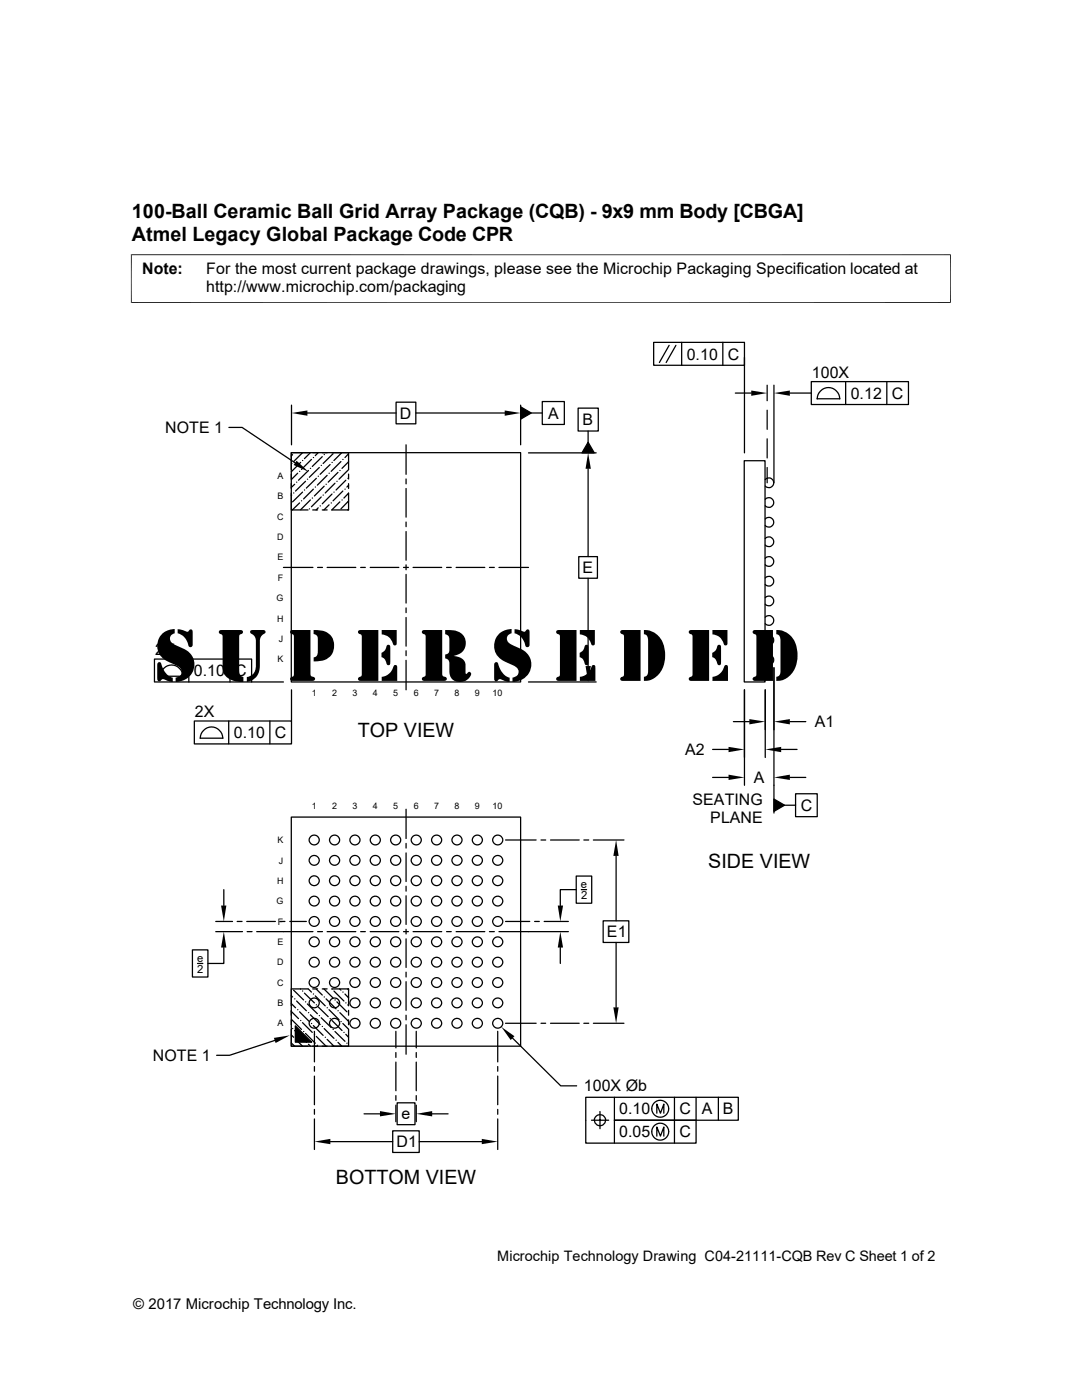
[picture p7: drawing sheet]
<svg xmlns="http://www.w3.org/2000/svg" width="216mm" height="279mm" viewBox="0 0 216 279" stroke-linecap="round" stroke-linejoin="round" font-family="sans-serif">
<g fill="none" stroke="#000" stroke-width=".25">
<path d="M130.4 68.3h18.1v4.6h-18.1zM133.5 68.9l-1.9 3.4M134.9 68.9l-2 3.4M136 68.3v4.6M144.2 68.3v4.6M146.7 78.4h3.2M148.5 71.3v19.1M153.1 76.9v3.1M154.4 76.9v19.5M157.6 78.4h4.3M161.9 76.2h19.4v4.5h-19.4zM163 79.6h4.6"/>
<path d="M163.1 79.6a2.24 2.24 0 0 1 2.2-2.3 2.24 2.24 0 0 1 2.3 2.3M168.7 76.2v4.5M177 76.2v4.5M45.7 85.3h2.6l10.6 7.1M58.1 90.3h45.8v45.8h-45.8zM58.1 98.4v3.4h3.4M58.1 94.6v1M58.1 96.5v1M58.2 80.9v7.9M58.2 92.5h.1M58.2 98.8h-.1M58.4 90.7l-.3 .3"/>
<path d="M58.6 98.4h.1M58.8 96.6l-.7 .7M59.2 96.2h.1M59.4 94.4l-1.3 1.3M59.8 94.1h.1M60 92.3l-1.9 1.8M60.2 99.9h.1M60.4 90.3l-1.8 1.8M60.4 91.9h.1M60.4 98.2l-2 2M60.7 97.8h.1M61 96.1l-2 1.9"/>
<path d="M61.3 95.6h.1M61.3 82.4h17.7M61.5 90.3h-3.4v3.4M61.6 93.9l-2 1.9M61.9 90.3l-1.2 1.2M61.9 93.5h.1M61.9 99.8l-1.9 1.9M62.1 91.7l-1.9 2M62.3 99.4h.1M62.4 90.3h1M62.5 91.3h.1M62.5 97.6l-1.9 2"/>
<path d="M62.9 97.2h.1M63.1 95.5l-2 1.9M63.5 90.3l-.6 .6M63.5 95h.1M63.7 93.3l-2 2M64.1 92.9h.1M64.1 99.2l-2 1.9M64.3 91.1l-2 2M64.3 90.3h1M64.5 98.8h.1M64.7 90.7h.1M64.7 97l-2 2"/>
<path d="M65.1 96.6h.1M65.3 94.9l-2 1.9M65.7 94.4h.1M65.9 92.7l-2 2M66.2 90.3h3.4v3.4M66.3 92.3h.1M66.3 98.6l-2 1.9M66.5 90.6l-2 1.9M66.6 98.2h.1M66.8 96.4l-1.9 2M67.2 96.1h.1M67.4 94.3l-1.9 1.9"/>
<path d="M67.8 93.9h.1M68 92.1l-1.9 2M68.2 90.3l-1.6 1.6M68.2 99.8h.1M68.4 91.7h.1M68.4 98l-1.9 1.9M68.6 99.4l1-1v3.4h-3.4l1.6-1.6M68.8 97.6h.1M69 95.8l-1.9 2M69.4 95.5h.1M69.6 90.6l-.8 .7M69.6 92.2l-1.4 1.3"/>
<path d="M69.6 93.7l-2 1.9M69.6 96.9l-.4 .3M69.6 100l-1.6 1.6M69.6 94.6v1M69.6 96.5v1M79 80.3h4v4.3h-4zM81 88.8v5.9M81 95.6v1M81 97.5v5.7M83 82.4h17.7M103.9 81.2l2.1 1.2-2.1 1.3zM103.9 80.9v7.9"/>
<path d="M105.5 90.4h13.5M106 82.4h2.2M108.2 80.1h4.4v4.6h-4.4zM115.4 81.4h4v4.6h-4zM117.3 88.3l1.3 2.1h-2.5zM117.3 86v2.3M117.3 93.6v17.5M148.5 91.9h4.2v44.2h-4.2zM152.7 99.7a.97 .97 0 0 1 1.4-.1 .97 .97 0 0 1 0 1.4 .97 .97 0 0 1-1.4-.1M152.7 95.7a.97 .97 0 0 1 1.4 0 .97 .97 0 0 1 0 1.3 .97 .97 0 0 1-1.4 0M153.1 81.9v3.8M153.1 87.6v3.8"/>
<path d="M153.1 93.3v3.1M56.6 113.2h5.8M59.8 100.4l-1.5 1.4M61.7 101.6h.1M62.4 101.8h1M63.4 113.2h.9M63.5 101.3l-.4 .5M63.9 101h.1M64.3 101.8h1M65.3 113.2h5.7M65.7 100.8l-1.1 1M66.1 100.4h.1"/>
<path d="M69.4 101.7v.1M72 113.2h.9M73.9 113.2h5.7M80.5 113.2h1M81 104.2v.9M81 106.1v5.7M81 112.7v1M81 114.6v5.8M82.4 113.2h5.7M89.1 113.2h.9M91 113.2h5.7M97.7 113.2h.9"/>
<path d="M99.6 113.2h5.9M115.5 111.1h3.7v4.3h-3.7zM117.3 115.4v17.5M152.7 119.3a.97 .97 0 0 1 1.4-.1 .97 .97 0 0 1 0 1.4 .97 .97 0 0 1-1.4 0M152.7 115.4a.97 .97 0 0 1 1.4-.1 .97 .97 0 0 1 0 1.4 .97 .97 0 0 1-1.4-.1M152.7 111.4a.97 .97 0 0 1 1.4 0 .97 .97 0 0 1 0 1.4 .97 .97 0 0 1-1.4-.1M152.7 107.5a.97 .97 0 0 1 1.4-.1 .97 .97 0 0 1 0 1.4 .97 .97 0 0 1-1.4 0M152.7 103.6a.97 .97 0 0 1 1.4-.1 .97 .97 0 0 1 0 1.4 .97 .97 0 0 1-1.4 0M30.8 131.5h19.4v4.6h-19.4zM32 135h4.5a2.24 2.24 0 0 0-2.3-2.3 2.24 2.24 0 0 0-2.2 2.3M37.7 131.5v4.6M45.9 131.5v4.6"/>
<path d="M50.2 136.1h6.4M58.2 137.7v6.2M81 121.3v1M81 123.2v5.7M81 129.9v1M81 131.8v5.9M105.5 136.1h13.5M148.5 137.7v19M152.7 131.1a.97 .97 0 0 1 1.4-.1 .97 .97 0 0 1 0 1.4 .97 .97 0 0 1-1.4-.1M152.7 127.1a.97 .97 0 0 1 1.4 0 .97 .97 0 0 1 0 1.4 .97 .97 0 0 1-1.4-.1M152.7 123.2a.97 .97 0 0 1 1.4-.1 .97 .97 0 0 1 0 1.4 .97 .97 0 0 1-1.4 0M152.7 137.7v13.5"/>
<path d="M154.4 133.3v29M38.8 143.9h19.4v4.6h-19.4zM39.9 147.3h4.6M40 147.3a2.24 2.24 0 0 1 2.2-2.2 2.24 2.24 0 0 1 2.2 2.2M45.6 143.9v4.6M53.8 143.9v4.6M142.2 155.2h3.2M142.2 149.6h3.2M146.3 144h3.2M154.4 159.5l2.1 1.2-2.1 1.2zM155.9 149.6h3.1M157.6 155.2h3.2"/>
<path d="M157.6 144h3.2M158.7 158.4h4.4v4.6h-4.4zM44.7 177.5v3.2M58.1 163.1h45.8v45.7h-45.8zM81 161.5v5.8M81 168.3v.9M81 170.2v5.7M81 176.9v.9M81 178.8v5.7M100.9 167.6h6.1M107.9 167.6h1M109.9 167.6h5.7"/>
<path d="M115 174.8h3.1v5.5h-3.1zM115 177.5h-3.2v3.2M116 177.5h1.1M116.5 167.6h1M118.4 167.6h6.1M122.9 170.8v13M156.5 160.7h2.2M38.4 189.6h3.1v5.4h-3.1zM39.4 192.3h1.1M43.1 185.9h5.3M43.1 183.9h3.3M44.7 189.1v3.2h-3.2"/>
<path d="M47.3 183.9h1M49.2 183.9h5.7M49.3 185.9h1M51.2 185.9h11.2M55.9 183.9h1M57.8 183.9h3.3M58.1 198.7l.3 .3M58.6 197.6l2 2M58.8 199.3h.1M59.2 199.8l1.9 1.9M59.9 197.4h.1M60.4 197.8h.1"/>
<path d="M60.7 198.2l2 2M61 199.9h.1M61.5 197.4h-3.4v3.3M61.5 197.4l.6 .6M62.4 197.4h1M62.5 198.4h.1M62.9 198.8l2 1.9M63.1 197.4l1.2 1.2M63.4 185.9h.9M64.3 197.4h1M64.6 197.4l1.9 1.8M64.7 199h.1"/>
<path d="M65.1 199.3l2 2M65.3 185.9h5.7M66.2 197.4h3.4v3.3l-.2-.2M66.3 197.4h.1M66.6 197.8l2 2M66.8 199.6h.1M67.2 199.9l2 2M67.8 197.4l.2 .2M68.4 198h.1M68.8 198.4l.8 .7M69.4 197.4l.2 .2M72 185.9h.9"/>
<path d="M73.9 185.9h5.7M80.5 185.9h1M81 185.5v.9M81 187.4v5.7M81 194v1M81 195.9v5.7M82.4 185.9h5.7M89.1 185.9h.9M91 185.9h5.7M97.7 185.9h.9M99.6 185.9h13.8M100.9 183.9h4.8"/>
<path d="M106.7 183.9h.9M108.6 183.9h4.8M111.8 189.1v3.2M120.4 183.8h5.1v4.3h-5.1zM122.9 188.1v12.9M54.8 207.6l-9 3h-2.6M58.1 205.4v3.4h3.4M58.1 201.6v1M58.1 203.5v1M58.1 208.2l.7 .6M58.1 206.5l.5 .5M58.1 201.8l1.5 1.5"/>
<path d="M58.1 200.3l.9 .8M58.2 203.5l2 1.9M58.4 205.3h.1M58.8 205.7l1.9 1.9M58.9 204.7l3.3 3.3h-3.3zM59 207.4h.1M59.4 207.8l1 1M59.4 201.5h.1M59.8 201.9l1.9 2M60 203.7h.1M60.4 204.1l1.9 1.9M60.6 205.9h.1"/>
<path d="M61 206.2l1.9 2M61.1 208h.1M61.3 200.4l2 1.9M61.6 208.4l.3 .4M61.6 202.1h.1M61.9 202.5l2 2M62.1 204.3h.1M62.4 208.8h1M62.5 204.7l2 1.9M62.7 206.4h.1M62.7 205.8v6.1M62.7 212.9v.9"/>
<path d="M62.7 214.8v5.7M63.1 206.8l2 2M63.1 200.5h.1M63.3 208.6h.1M63.5 201l2 1.9M63.7 202.7h.1M64.1 203.1l2 2M64.3 204.9h.1M64.3 208.8h1M64.7 205.3l1.9 1.9M64.9 207h.1M65.3 207.4l1.3 1.4"/>
<path d="M65.3 201.1h.1M65.7 201.5l1.9 2M65.9 203.3h.1M66.3 203.7l1.9 2M66.5 205.4h.1M66.8 205.9l2 1.9M67.1 207.6h.1M67.4 208l.8 .8M67.4 201.7h.1M67.8 202.1l1.8 1.7M68 203.9h.1M68.4 204.3l1.2 1.1v3.4h-3.4"/>
<path d="M68.6 206h.1M69 206.4l.6 .6M69 200.2h.1M69.2 208.2h.1M69.6 201.6v1M69.6 203.5v1M79 205.8v3.3M79 210.1v.9M79 212v5.7M79 218.7v.9M81 202.6v.9M81 204.5v5.9"/>
<path d="M83.1 205.8v3.3M83.1 210.1v.9M83.1 212v5.7M83.1 218.7v.9M99.3 205.8v6.1M99.3 212.9v.9M99.3 214.8v5.7M100.9 204.2h6.1M102.3 207.2l9.6 9.5h3.2M107.9 204.2h1M109.9 204.2h5.7M116.5 204.2h1"/>
<path d="M118.4 204.2h6.1M122.6 219v4.6h16.3v4.5h-22v-9.1h30.4v4.6h-24.7v4.5M134.6 219v9.1M138.9 219v4.6M143.3 219v4.6M62.7 221.4v1M62.7 223.3v6.1M65.9 227.8h12.5M72.6 222.3h3.2M78.4 225.7h5.3v4.3h-5.3zM79 220.6v3.3M79.2 220.1h3.6v4.4h-3.6z"/>
<path d="M83.1 220.6v3.3M83.7 227.8h12.4M86.2 222.3h3.2M99.3 221.4v1M99.3 223.3v6.1M118 223.6h3.5M118.6 223.6a1.14 1.14 0 0 1 1.1-1.1 1.14 1.14 0 0 1 1.2 1.1M118.6 223.6a1.1 1.1 0 0 0 1.1 1.1 1.1 1.1 0 0 0 1.1-1.1M119.7 221.8v3.5M131.1 222.2v-1.9l.7 1.9 .7-1.9v1.9M131.1 226.7v-1.8l.7 1.8 .7-1.8v1.8"/>
<circle cx="62.7" cy="171.7" r="1"/>
<circle cx="62.7" cy="179.8" r="1"/>
<circle cx="62.7" cy="167.6" r="1"/>
<circle cx="62.7" cy="175.8" r="1"/>
<circle cx="66.8" cy="175.8" r="1"/>
<circle cx="66.8" cy="171.7" r="1"/>
<circle cx="66.8" cy="167.6" r="1"/>
<circle cx="66.8" cy="179.8" r="1"/>
<circle cx="70.8" cy="171.7" r="1"/>
<circle cx="70.8" cy="175.8" r="1"/>
<circle cx="70.8" cy="179.8" r="1"/>
<circle cx="70.8" cy="167.6" r="1"/>
<circle cx="74.9" cy="179.8" r="1"/>
<circle cx="74.9" cy="167.6" r="1"/>
<circle cx="74.9" cy="175.8" r="1"/>
<circle cx="74.9" cy="171.7" r="1"/>
<circle cx="79" cy="171.7" r="1"/>
<circle cx="79" cy="175.8" r="1"/>
<circle cx="79" cy="179.8" r="1"/>
<circle cx="79" cy="167.6" r="1"/>
<circle cx="83.1" cy="175.8" r="1"/>
<circle cx="83.1" cy="171.7" r="1"/>
<circle cx="83.1" cy="167.6" r="1"/>
<circle cx="83.1" cy="179.8" r="1"/>
<circle cx="87.1" cy="179.8" r="1"/>
<circle cx="87.1" cy="175.8" r="1"/>
<circle cx="87.1" cy="171.7" r="1"/>
<circle cx="87.1" cy="167.6" r="1"/>
<circle cx="91.2" cy="175.8" r="1"/>
<circle cx="91.2" cy="171.7" r="1"/>
<circle cx="91.2" cy="179.8" r="1"/>
<circle cx="91.2" cy="167.6" r="1"/>
<circle cx="95.3" cy="171.7" r="1"/>
<circle cx="95.3" cy="175.8" r="1"/>
<circle cx="95.3" cy="167.6" r="1"/>
<circle cx="95.3" cy="179.8" r="1"/>
<circle cx="99.3" cy="175.8" r="1"/>
<circle cx="99.3" cy="171.7" r="1"/>
<circle cx="99.3" cy="179.8" r="1"/>
<circle cx="99.3" cy="167.6" r="1"/>
<circle cx="62.7" cy="196.1" r="1"/>
<circle cx="62.7" cy="192" r="1"/>
<circle cx="62.7" cy="188" r="1"/>
<circle cx="62.7" cy="183.9" r="1"/>
<circle cx="66.8" cy="183.9" r="1"/>
<circle cx="66.8" cy="192" r="1"/>
<circle cx="66.8" cy="188" r="1"/>
<circle cx="66.8" cy="196.1" r="1"/>
<circle cx="70.8" cy="183.9" r="1"/>
<circle cx="70.8" cy="188" r="1"/>
<circle cx="70.8" cy="196.1" r="1"/>
<circle cx="70.8" cy="192" r="1"/>
<circle cx="74.9" cy="183.9" r="1"/>
<circle cx="74.9" cy="196.1" r="1"/>
<circle cx="74.9" cy="188" r="1"/>
<circle cx="74.9" cy="192" r="1"/>
<circle cx="79" cy="183.9" r="1"/>
<circle cx="79" cy="196.1" r="1"/>
<circle cx="79" cy="192" r="1"/>
<circle cx="79" cy="188" r="1"/>
<circle cx="83.1" cy="188" r="1"/>
<circle cx="83.1" cy="183.9" r="1"/>
<circle cx="83.1" cy="196.1" r="1"/>
<circle cx="83.1" cy="192" r="1"/>
<circle cx="87.1" cy="188" r="1"/>
<circle cx="87.1" cy="183.9" r="1"/>
<circle cx="87.1" cy="196.1" r="1"/>
<circle cx="87.1" cy="192" r="1"/>
<circle cx="91.2" cy="183.9" r="1"/>
<circle cx="91.2" cy="196.1" r="1"/>
<circle cx="91.2" cy="188" r="1"/>
<circle cx="91.2" cy="192" r="1"/>
<circle cx="95.3" cy="188" r="1"/>
<circle cx="95.3" cy="183.9" r="1"/>
<circle cx="95.3" cy="196.1" r="1"/>
<circle cx="95.3" cy="192" r="1"/>
<circle cx="99.3" cy="188" r="1"/>
<circle cx="99.3" cy="183.9" r="1"/>
<circle cx="99.3" cy="196.1" r="1"/>
<circle cx="99.3" cy="192" r="1"/>
<circle cx="62.7" cy="200.2" r="1"/>
<circle cx="62.7" cy="204.2" r="1"/>
<circle cx="66.8" cy="200.2" r="1"/>
<circle cx="66.8" cy="204.2" r="1"/>
<circle cx="70.8" cy="204.2" r="1"/>
<circle cx="70.8" cy="200.2" r="1"/>
<circle cx="74.9" cy="200.2" r="1"/>
<circle cx="74.9" cy="204.2" r="1"/>
<circle cx="79" cy="200.2" r="1"/>
<circle cx="79" cy="204.2" r="1"/>
<circle cx="83.1" cy="200.2" r="1"/>
<circle cx="83.1" cy="204.2" r="1"/>
<circle cx="87.1" cy="200.2" r="1"/>
<circle cx="87.1" cy="204.2" r="1"/>
<circle cx="91.2" cy="200.2" r="1"/>
<circle cx="91.2" cy="204.2" r="1"/>
<circle cx="95.3" cy="204.2" r="1"/>
<circle cx="95.3" cy="200.2" r="1"/>
<circle cx="99.3" cy="204.2" r="1"/>
<circle cx="99.3" cy="200.2" r="1"/>
<circle cx="131.7" cy="221.3" r="1.69"/>
<circle cx="131.7" cy="225.8" r="1.69"/>
</g>
<g fill="#000">
<path d="M149.9 77.9l3.2 .5-3.2 .6zM154.4 78.4l3.2-.5v1.1zM59.2 91.9l2.4 2.2-3-1.3zM58.2 82.4l3.1-.5v1.1zM100.7 81.9l3.2 .5-3.2 .6zM103.9 81.2l2.1 1.2-2.1 1.3zM117.3 90.4l.6 3.2h-1.1zM117.3 88.3l1.3 2.1h-2.5zM116.8 132.9h1.1l-.6 3.2zM145.4 154.6l3.1 .6-3.1 .5zM145.4 149.1l3.1 .5-3.1 .5zM149.5 143.5l3.2 .5-3.2 .6z"/>
<path d="M152.7 149.6l3.2-.5v1zM154.4 155.2l3.2-.6v1.1zM154.4 144l3.2-.5v1.1zM122.9 167.6l.5 3.2h-1zM154.4 159.5l2.1 1.2-2.1 1.2zM44.1 180.7h1.1l-.5 3.2zM44.7 185.9l.5 3.2h-1.1zM111.8 185.9l.6 3.2h-1.1zM111.3 180.7h1.1l-.6 3.2zM54.7 207.1l3.1-.5-2.8 1.6zM58.9 204.7l3.3 3.3h-3.3zM100 204.9l2.7 1.9-.8 .8z"/>
<path d="M122.4 201h1l-.5 3.2zM62.7 227.8l3.2-.5v1zM75.8 221.7l3.2 .6-3.2 .5zM83.1 222.3l3.1-.6v1.1zM96.1 227.3l3.2 .5-3.2 .5z"/>
</g>
<path d="M26.1 50.8h163.6M26.2 50.8v9.7M189.7 50.8v9.7M26.1 60.4h163.6" fill="none" stroke="#000" stroke-width=".2"/>
<text font-size="15.2" x="30.8" y="135.9">S U P E R S E D E D</text>
<g font-size="3.9">
<text x="26.3" y="43.5">100-Ball Ceramic Ball Grid Array Package (CQB) - 9x9 mm Body [CBGA]</text>
<text x="26.3" y="48">Atmel Legacy Global Package Code CPR</text>
<text x="71.4" y="147">TOP VIEW</text>
<text x="141.3" y="173.2">SIDE VIEW</text>
<text x="67" y="236.4">BOTTOM VIEW</text>
</g>
<g font-size="3.2">
<text x="28.4" y="54.6">Note:</text>
<text x="41.1" y="54.6">For the most current package drawings, please see the Microchip Packaging Specification located at</text>
<text x="41.1" y="58.3">http://www.microchip.com/packaging</text>
<text x="137" y="71.8">0.10</text>
<text x="145.2" y="71.8">C</text>
<text x="162" y="75.4">100X</text>
<text x="79.8" y="83.6">D</text>
<text x="109.3" y="83.6">A</text>
<text x="169.8" y="79.6">0.12</text>
<text x="177.9" y="79.6">C</text>
<text x="32.9" y="86.4">NOTE 1</text>
<text x="116.2" y="84.9">B</text>
<text x="116.2" y="114.4">E</text>
<text x="31" y="130.7">2X</text>
<text x="38.7" y="134.9">0.10</text>
<text x="46.9" y="135">C</text>
<text x="38.9" y="143.1">2X</text>
<text x="46.7" y="147.3">0.10</text>
<text x="54.8" y="147.3">C</text>
<text x="162.6" y="145.2">A1</text>
<text x="136.7" y="150.7">A2</text>
<text x="138.2" y="160.7">SEATING</text>
<text x="150.4" y="156.3">A</text>
<text x="159.8" y="161.8">C</text>
<text x="141.7" y="164.3">PLANE</text>
<text x="121.1" y="187.1">E1</text>
<text x="30.5" y="211.8">NOTE 1</text>
<text x="116.5" y="217.8">100X Øb</text>
<text x="80.1" y="223.4">e</text>
<text x="123.6" y="222.4">0.10</text>
<text x="123.6" y="227">0.05</text>
<text x="135.6" y="222.4">C</text>
<text x="135.6" y="227">C</text>
<text x="140" y="222.4">A</text>
<text x="144.2" y="222.4">B</text>
<text x="79.1" y="229">D1</text>
</g>
<text font-size="3" x="26.6" y="261.3">© 2017 Microchip Technology Inc.</text>
<text font-size="2.9" x="99.2" y="251.6">Microchip Technology Drawing C04-21111-CQB Rev C Sheet 1 of 2</text>
<g font-size="2.2">
<text x="115.9" y="177.3">e</text>
<text x="116" y="179.4">2</text>
<text x="39.3" y="192">e</text>
<text x="39.3" y="194.1">2</text>
</g>
<g font-size="1.8">
<text x="55.4" y="95.6">A</text>
<text x="55.4" y="99.7">B</text>
<text x="55.3" y="103.7">C</text>
<text x="55.3" y="107.8">D</text>
<text x="55.4" y="111.8">E</text>
<text x="55.2" y="120">G</text>
<text x="55.5" y="115.9">F</text>
<text x="55.3" y="124">H</text>
<text x="55.7" y="128.1">J</text>
<text x="55.4" y="132.2">K</text>
<text x="62.2" y="138.9">1</text>
<text x="66.3" y="138.9">2</text>
<text x="70.4" y="138.9">3</text>
<text x="74.4" y="138.9">4</text>
<text x="78.5" y="138.9">5</text>
<text x="82.5" y="138.9">6</text>
<text x="86.6" y="138.9">7</text>
<text x="90.7" y="138.9">8</text>
<text x="94.7" y="138.9">9</text>
<text x="98.3" y="138.9">10</text>
<text x="62.2" y="161.5">1</text>
<text x="66.3" y="161.5">2</text>
<text x="70.4" y="161.5">3</text>
<text x="74.4" y="161.5">4</text>
<text x="78.5" y="161.5">5</text>
<text x="82.5" y="161.5">6</text>
<text x="86.6" y="161.5">7</text>
<text x="90.7" y="161.5">8</text>
<text x="94.7" y="161.5">9</text>
<text x="98.3" y="161.5">10</text>
<text x="55.4" y="168.3">K</text>
<text x="55.7" y="172.3">J</text>
<text x="55.3" y="176.4">H</text>
<text x="55.2" y="180.5">G</text>
<text x="55.5" y="184.5">F</text>
<text x="55.4" y="188.6">E</text>
<text x="55.3" y="196.7">C</text>
<text x="55.3" y="192.7">D</text>
<text x="55.4" y="200.8">B</text>
<text x="55.4" y="204.9">A</text>
</g>
</svg>
